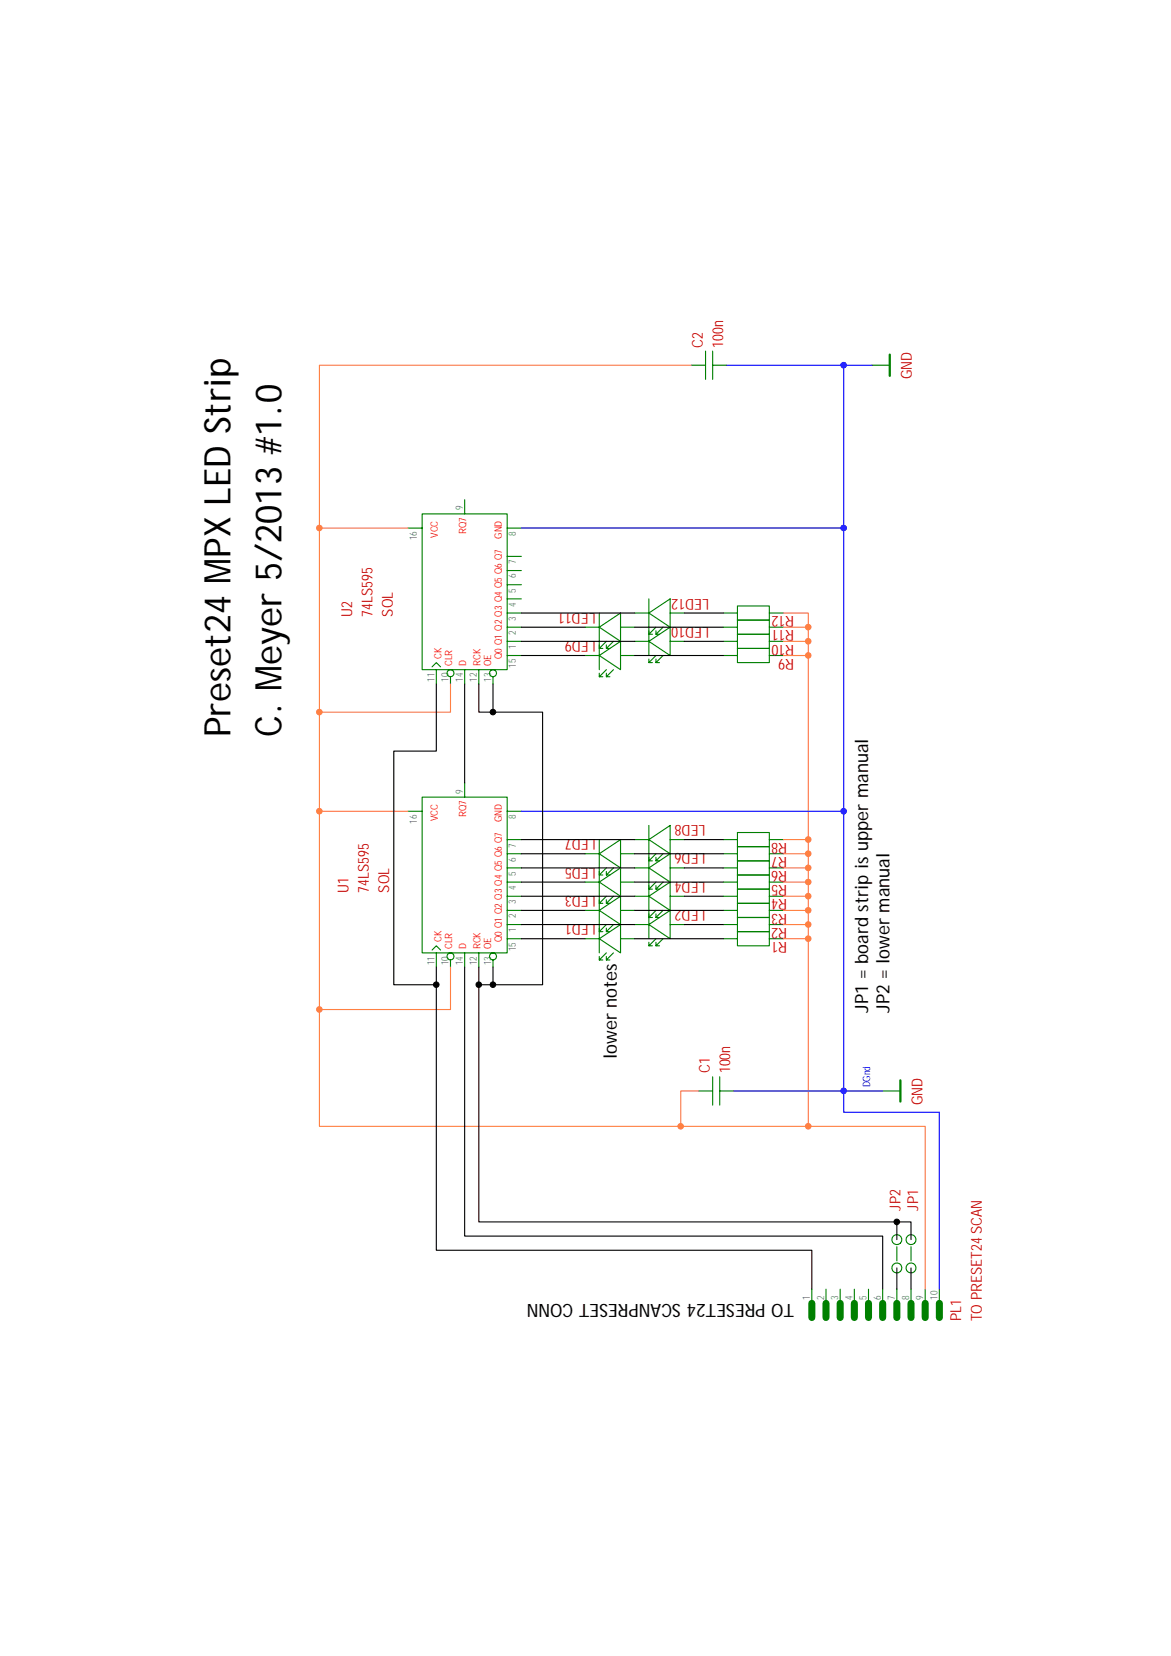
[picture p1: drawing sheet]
<svg xmlns="http://www.w3.org/2000/svg" width="210mm" height="297mm" viewBox="0 0 210 297" stroke-linecap="round" stroke-linejoin="round" font-family="sans-serif">
<g fill="none" stroke="#008000" stroke-width=".2">
<path d="M123.9 65.5h2.6M126.5 63v5.1M127.7 65.5h2.6M127.7 63v5.1M156.3 65.5h3.2M73.1 94.7h2.6M75.7 92.2h15.2v27.9h-15.2zM83.3 89.6v2.6M90.9 94.7h2.6M90.9 99.8h2.6M77.4 119.6l.8-.7 .8 .7M90.9 117.6h2.6"/>
<path d="M90.9 115h2.6M90.9 112.5h2.6M90.9 110h2.6M90.9 107.4h2.6M90.9 104.9h2.6M90.9 102.3h2.6M104.9 117.6h2.5M104.9 112.5h2.5M107.4 117.6l3.8-2.6v5.1zM107.4 112.5l3.8-2.5v5zM107.4 110v10.1M108.7 115l-1.3 1.3h.7"/>
<path d="M108.7 115.7v.6M110 115l-1.3 1.3h.6M111.2 117.6h2.6M111.2 112.5h2.6M113.8 115h2.5M113.8 110h2.5M116.3 115l3.8-2.5v5.1zM116.3 110l3.8-2.6v5.1zM116.3 107.4v10.2M116.3 118.2v.7M117.6 117.6l-1.3 1.3h.6M117.6 112.5l-1.3 1.3h.6"/>
<path d="M117.6 113.1v.7M117.6 118.2v.7M118.9 117.6l-1.3 1.3h.6M118.9 112.5l-1.3 1.3h.6M120.1 115h2.6M120.1 110h2.6M129.6 117.6h2.6M129.6 115h2.6M129.6 112.5h2.6M129.6 110h2.6M132.2 116.3h5.7v2.6h-5.7zM132.2 113.8h5.7v2.5h-5.7z"/>
<path d="M132.2 111.2h5.7v2.6h-5.7zM132.2 108.7h5.7v2.5h-5.7zM137.9 117.6h2.5M137.9 115h2.5M137.9 112.5h2.5M137.9 110h2.5M78.2 120.1v2.6M80.8 121.4a.64 .64 0 0 0 .5-.9 .64 .64 0 0 0-1-.2 .64 .64 0 0 0 .1 1l.4 .1v1.3M83.3 120.1v2.6M85.8 120.1v2.6M88.4 121.4a.64 .64 0 0 0 .6-.9 .64 .64 0 0 0-1-.2 .64 .64 0 0 0 .1 1l.3 .1v1.3M107.4 120.8v.6"/>
<path d="M108.7 120.1l-1.3 1.3h.7M108.7 120.8v.6M110 120.1l-1.3 1.3h.6M73.1 145.5h2.6M75.7 143h15.2v27.9h-15.2zM83.3 140.4v2.6M90.9 145.5h2.6M90.9 158.2h2.6M90.9 155.7h2.6M90.9 153.1h2.6M90.9 150.6h2.6M104.9 158.2h2.5"/>
<path d="M104.9 153.1h2.5M107.4 158.2l3.8-2.5v5.1zM107.4 153.1l3.8-2.5v5.1zM107.4 150.6v20.3M108.7 155.7l-1.3 1.3h.7M108.7 156.3v.7M110 155.7l-1.3 1.3h.6M111.2 158.2h2.6M111.2 153.1h2.6M113.8 155.7h2.5M113.8 150.6h2.5M116.3 155.7l3.8-2.6v5.1z"/>
<path d="M116.3 150.6l3.8-2.5v5zM116.3 148.1v20.3M117.6 158.2l-1.3 1.3h.6M117.6 153.1l-1.3 1.3h.6M117.6 153.8v.6M117.6 158.9v.6M118.9 158.2l-1.3 1.3h.6M118.9 153.1l-1.3 1.3h.6M120.1 155.7h2.6M120.1 150.6h2.6M129.6 158.2h2.6M129.6 155.7h2.6"/>
<path d="M129.6 153.1h2.6M129.6 150.6h2.6M132.2 159.5h5.7v2.5h-5.7zM132.2 157h5.7v2.5h-5.7zM132.2 154.4h5.7v2.6h-5.7zM132.2 151.9h5.7v2.5h-5.7zM132.2 149.3h5.7v2.6h-5.7zM137.9 158.2h2.5M137.9 155.7h2.5M137.9 153.1h2.5M137.9 150.6h2.5M77.4 170.4l.8-.7 .8 .7"/>
<path d="M78.2 170.9v2.6M80.8 172.2a.64 .64 0 0 0 .5-.9 .64 .64 0 0 0-1-.2 .64 .64 0 0 0 .1 1l.4 .1v1.3M83.3 170.9v2.6M85.8 170.9v2.6M88.4 172.2a.64 .64 0 0 0 .6-.9 .64 .64 0 0 0-1-.2 .64 .64 0 0 0 .1 1l.3 .1v1.3M90.9 168.4h2.6M90.9 165.8h2.6M90.9 163.3h2.6M90.9 160.8h2.6M104.9 168.4h2.5M104.9 163.3h2.5M107.4 168.4l3.8-2.6v5.1z"/>
<path d="M107.4 163.3l3.8-2.5v5zM107.4 171.6v.6M108.7 170.9l-1.3 1.3h.7M108.7 165.8l-1.3 1.3h.7M108.7 160.8l-1.3 1.2h.7M108.7 161.4v.6M108.7 166.5v.6M108.7 171.6v.6M110 170.9l-1.3 1.3h.6M110 165.8l-1.3 1.3h.6M110 160.8l-1.3 1.2h.6M111.2 168.4h2.6"/>
<path d="M111.2 163.3h2.6M113.8 165.8h2.5M113.8 160.8h2.5M116.3 165.8l3.8-2.5v5.1zM116.3 160.8l3.8-2.6v5.1zM116.3 169v.7M117.6 168.4l-1.3 1.3h.6M117.6 163.3l-1.3 1.3h.6M117.6 163.9v.7M117.6 169v.7M118.9 168.4l-1.3 1.3h.6M118.9 163.3l-1.3 1.3h.6"/>
<path d="M120.1 165.8h2.6M120.1 160.8h2.6M129.6 168.4h2.6M129.6 165.8h2.6M129.6 163.3h2.6M129.6 160.8h2.6M132.2 167.1h5.7v2.6h-5.7zM132.2 164.6h5.7v2.5h-5.7zM132.2 162h5.7v2.6h-5.7zM137.9 168.4h2.5M137.9 165.8h2.5M137.9 163.3h2.5"/>
<path d="M137.9 160.8h2.5M125.2 195.7h2.5M127.7 193.1v5.1M129 195.7h2.6M129 193.1v5.1M158.2 195.7h3.2M145.5 231.2v2.6M148.1 231.2v2.6M150.6 231.2v2.6M153.1 231.2v2.6M155.7 231.2v2.6M158.2 231.2v2.6"/>
<path d="M160.8 223.6v2.6M160.8 231.2v2.6M163.3 223.6v2.6M163.3 231.2v2.6M165.8 231.2v2.6M168.4 231.2v2.6"/>
<circle cx="160.8" cy="222.4" r=".9"/>
<circle cx="160.8" cy="227.4" r=".9"/>
<circle cx="163.3" cy="222.4" r=".9"/>
<circle cx="163.3" cy="227.4" r=".9"/>
</g>
<path d="M159.5 63.6v3.8M161.4 193.8v3.8" fill="none" stroke="#008000" stroke-width=".4"/>
<path d="M145.5 233.8v2.5M148.1 233.8v2.5M150.6 233.8v2.5M153.1 233.8v2.5M155.7 233.8v2.5M158.2 233.8v2.5M160.8 233.8v2.5M163.3 233.8v2.5M165.8 233.8v2.5M168.4 233.8v2.5" fill="none" stroke="#008000" stroke-width="1.3"/>
<g fill="#ff8040" stroke="#ff8040" stroke-width=".18">
<circle cx="57.2" cy="94.7" r=".5"/>
<circle cx="122" cy="202" r=".5"/>
<circle cx="57.2" cy="181.1" r=".5"/>
<circle cx="57.2" cy="145.5" r=".5"/>
<circle cx="57.2" cy="127.7" r=".5"/>
<circle cx="144.9" cy="202" r=".5"/>
<circle cx="144.9" cy="168.4" r=".5"/>
<circle cx="144.9" cy="165.8" r=".5"/>
<circle cx="144.9" cy="163.3" r=".5"/>
<circle cx="144.9" cy="160.7" r=".5"/>
<circle cx="144.9" cy="158.2" r=".5"/>
<circle cx="144.9" cy="155.7" r=".5"/>
<circle cx="144.9" cy="153.1" r=".5"/>
<circle cx="144.9" cy="150.6" r=".5"/>
<circle cx="144.9" cy="117.6" r=".5"/>
<circle cx="144.9" cy="115" r=".5"/>
<circle cx="144.9" cy="112.5" r=".5"/>
</g>
<g fill="none" stroke="#ff8040" stroke-width=".2">
<path d="M123.9 65.5h-66.6v29.2M57.3 94.7v33h23.5v-5M57.3 94.7h15.8M140.4 110h4.5v2.5M140.4 117.6h4.5v33M140.4 115h4.5v2.6M140.4 112.5h4.5v2.5M57.3 127.7v53.4M57.3 145.5h15.8M140.4 158.2h4.5v2.6M140.4 155.7h4.5v2.5M140.4 153.1h4.5v2.6"/>
<path d="M140.4 150.6h4.5v2.5M80.8 173.5v7.6h-23.5M140.4 168.4h4.5v33.6M140.4 165.8h4.5v2.6M140.4 163.3h4.5v2.5M140.4 160.8h4.5v2.5M57.3 181.1v20.9h64.7M125.2 195.7h-3.2v6.3h22.9M144.9 202h20.9v29.2"/>
</g>
<g fill="#00f" stroke="#00f" stroke-width=".18">
<circle cx="151.2" cy="195.7" r=".5"/>
<circle cx="151.2" cy="145.5" r=".5"/>
<circle cx="151.2" cy="94.7" r=".5"/>
<circle cx="151.2" cy="65.5" r=".5"/>
</g>
<path d="M130.3 65.5h20.9M156.3 65.5h-5.1v29.2M93.5 94.7h57.7M151.2 94.7v50.8M93.5 145.5h57.7M151.2 145.5v50.2h7M131.6 195.7h19.6v3.8h17.2v31.7" fill="none" stroke="#00f" stroke-width=".2"/>
<g fill="#000" stroke="#000" stroke-width=".18">
<circle cx="88.4" cy="127.7" r=".5"/>
<circle cx="78.2" cy="176.6" r=".5"/>
<circle cx="85.8" cy="176.6" r=".5"/>
<circle cx="88.4" cy="176.6" r=".5"/>
<circle cx="160.7" cy="219.2" r=".5"/>
</g>
<g fill="none" stroke="#000" stroke-width=".2">
<path d="M93.5 117.6h11.4M93.5 112.5h11.4M93.5 115h20.3M93.5 110h20.3M113.8 117.6h15.8M113.8 112.5h15.8M122.7 115h6.9M122.7 110h6.9M78.2 122.7v12h-7.6v41.9h7.6v47.7h67.3v6.9M83.3 122.7v17.7M85.8 122.7v5h2.6M88.4 122.7v5h8.9v48.9h-8.9"/>
<path d="M93.5 158.2h11.4M93.5 153.1h11.4M93.5 155.7h20.3M93.5 150.6h20.3M113.8 158.2h15.8M113.8 153.1h15.8M122.7 155.7h6.9M122.7 150.6h6.9M78.2 173.5v3.1M83.3 173.5v48.2h74.9v9.5M85.8 176.6v42.6h75M85.8 173.5v3.1"/>
<path d="M85.8 176.6h2.6M88.4 173.5v3.1M93.5 168.4h11.4M93.5 163.3h11.4M93.5 165.8h20.3M93.5 160.8h20.3M113.8 168.4h15.8M113.8 163.3h15.8M122.7 165.8h6.9M122.7 160.8h6.9M160.8 219.2h2.5v3.2M160.8 219.2v3.2"/>
<path d="M160.8 227.4v3.8M163.3 227.4v3.8"/>
</g>
<g font-size="6.6">
<text x="41.3" y="132.2" transform="rotate(-90 41.3 132.2)">Preset24 MPX LED Strip</text>
<text x="50.4" y="132.2" transform="rotate(-90 50.4 132.2)">C. Meyer 5/2013 #1.0</text>
</g>
<g font-size="3.3">
<text x="155.6" y="181.7" transform="rotate(-90 155.6 181.7)">JP1 = board strip is upper manual</text>
<text x="159.4" y="181.7" transform="rotate(-90 159.4 181.7)">JP2 = lower manual</text>
<text x="110.6" y="190" transform="rotate(-90 110.6 190)">lower notes</text>
<text x="142.3" y="233.9" transform="rotate(-180 142.3 233.9)">TO PRESET24 SCANPRESET CONN</text>
</g>
<g font-size="2.7" fill="#c00000">
<text x="126" y="62.3" transform="rotate(-90 126 62.3)">C2</text>
<text x="129.6" y="62.3" transform="rotate(-90 129.6 62.3)">100n</text>
<text x="163.4" y="68.1" transform="rotate(-90 163.4 68.1)">GND</text>
<text x="127.1" y="107.4" transform="rotate(-180 127.1 107.4)">LED12</text>
<text x="63.1" y="110.6" transform="rotate(-90 63.1 110.6)">U2</text>
<text x="66.8" y="110.6" transform="rotate(-90 66.8 110.6)">74LS595</text>
<text x="70.4" y="110.6" transform="rotate(-90 70.4 110.6)">SOL</text>
<text x="106.8" y="109.9" transform="rotate(-180 106.8 109.9)">LED11</text>
<text x="127.1" y="112.4" transform="rotate(-180 127.1 112.4)">LED10</text>
<text x="142.3" y="113.1" transform="rotate(-180 142.3 113.1)">R11</text>
<text x="142.3" y="110.5" transform="rotate(-180 142.3 110.5)">R12</text>
<text x="106.8" y="115" transform="rotate(-180 106.8 115)">LED9</text>
<text x="142.3" y="118.2" transform="rotate(-180 142.3 118.2)">R9</text>
<text x="142.3" y="115.6" transform="rotate(-180 142.3 115.6)">R10</text>
<text x="126.5" y="148" transform="rotate(-180 126.5 148)">LED8</text>
<text x="106.8" y="155.6" transform="rotate(-180 106.8 155.6)">LED5</text>
<text x="106.8" y="150.5" transform="rotate(-180 106.8 150.5)">LED7</text>
<text x="126.5" y="153.1" transform="rotate(-180 126.5 153.1)">LED6</text>
<text x="141.1" y="153.7" transform="rotate(-180 141.1 153.7)">R7</text>
<text x="141.1" y="151.2" transform="rotate(-180 141.1 151.2)">R8</text>
<text x="62.5" y="160.1" transform="rotate(-90 62.5 160.1)">U1</text>
<text x="66.1" y="160.1" transform="rotate(-90 66.1 160.1)">74LS595</text>
<text x="69.8" y="160.1" transform="rotate(-90 69.8 160.1)">SOL</text>
<text x="106.8" y="160.7" transform="rotate(-180 106.8 160.7)">LED3</text>
<text x="126.5" y="158.2" transform="rotate(-180 126.5 158.2)">LED4</text>
<text x="141.1" y="161.3" transform="rotate(-180 141.1 161.3)">R4</text>
<text x="141.1" y="158.8" transform="rotate(-180 141.1 158.8)">R5</text>
<text x="141.1" y="156.3" transform="rotate(-180 141.1 156.3)">R6</text>
<text x="106.8" y="165.8" transform="rotate(-180 106.8 165.8)">LED1</text>
<text x="126.5" y="163.2" transform="rotate(-180 126.5 163.2)">LED2</text>
<text x="141.1" y="166.4" transform="rotate(-180 141.1 166.4)">R2</text>
<text x="141.1" y="163.9" transform="rotate(-180 141.1 163.9)">R3</text>
<text x="141.1" y="169" transform="rotate(-180 141.1 169)">R1</text>
<text x="127.2" y="192.5" transform="rotate(-90 127.2 192.5)">C1</text>
<text x="130.9" y="192.5" transform="rotate(-90 130.9 192.5)">100n</text>
<text x="165.3" y="198.2" transform="rotate(-90 165.3 198.2)">GND</text>
<text x="161.4" y="217.1" transform="rotate(-90 161.4 217.1)">JP2</text>
<text x="164.6" y="217.1" transform="rotate(-90 164.6 217.1)">JP1</text>
<text x="172.3" y="237" transform="rotate(-90 172.3 237)">PL1</text>
<text x="176" y="237" transform="rotate(-90 176 237)">TO PRESET24 SCAN</text>
</g>
<g font-size="1.8" fill="#408080">
<text x="83" y="91.5" transform="rotate(-90 83 91.5)">9</text>
<text x="74.7" y="96.9" transform="rotate(-90 74.7 96.9)">16</text>
<text x="92.5" y="101.2" transform="rotate(-90 92.5 101.2)">7</text>
<text x="92.5" y="96.1" transform="rotate(-90 92.5 96.1)">8</text>
<text x="92.5" y="106.3" transform="rotate(-90 92.5 106.3)">5</text>
<text x="92.5" y="103.8" transform="rotate(-90 92.5 103.8)">6</text>
<text x="92.5" y="113.9" transform="rotate(-90 92.5 113.9)">2</text>
<text x="92.5" y="111.4" transform="rotate(-90 92.5 111.4)">3</text>
<text x="92.5" y="108.8" transform="rotate(-90 92.5 108.8)">4</text>
<text x="92.5" y="119.8" transform="rotate(-90 92.5 119.8)">15</text>
<text x="92.5" y="116.5" transform="rotate(-90 92.5 116.5)">1</text>
<text x="77.9" y="122.3" transform="rotate(-90 77.9 122.3)">11</text>
<text x="80.4" y="122.3" transform="rotate(-90 80.4 122.3)">10</text>
<text x="83" y="122.3" transform="rotate(-90 83 122.3)">14</text>
<text x="85.5" y="122.3" transform="rotate(-90 85.5 122.3)">12</text>
<text x="88" y="122.3" transform="rotate(-90 88 122.3)">13</text>
<text x="83" y="142.3" transform="rotate(-90 83 142.3)">9</text>
<text x="74.7" y="147.7" transform="rotate(-90 74.7 147.7)">16</text>
<text x="92.5" y="146.9" transform="rotate(-90 92.5 146.9)">8</text>
<text x="92.5" y="154.6" transform="rotate(-90 92.5 154.6)">6</text>
<text x="92.5" y="152" transform="rotate(-90 92.5 152)">7</text>
<text x="92.5" y="159.6" transform="rotate(-90 92.5 159.6)">4</text>
<text x="92.5" y="157.1" transform="rotate(-90 92.5 157.1)">5</text>
<text x="92.5" y="167.3" transform="rotate(-90 92.5 167.3)">1</text>
<text x="92.5" y="164.7" transform="rotate(-90 92.5 164.7)">2</text>
<text x="92.5" y="162.2" transform="rotate(-90 92.5 162.2)">3</text>
<text x="77.9" y="173.1" transform="rotate(-90 77.9 173.1)">11</text>
<text x="80.4" y="173.1" transform="rotate(-90 80.4 173.1)">10</text>
<text x="83" y="173.1" transform="rotate(-90 83 173.1)">14</text>
<text x="85.5" y="173.1" transform="rotate(-90 85.5 173.1)">12</text>
<text x="88" y="173.1" transform="rotate(-90 88 173.1)">13</text>
<text x="92.5" y="170.6" transform="rotate(-90 92.5 170.6)">15</text>
<text x="145.2" y="233.2" transform="rotate(-90 145.2 233.2)">1</text>
<text x="147.7" y="233.2" transform="rotate(-90 147.7 233.2)">2</text>
<text x="150.3" y="233.2" transform="rotate(-90 150.3 233.2)">3</text>
<text x="152.8" y="233.2" transform="rotate(-90 152.8 233.2)">4</text>
<text x="155.3" y="233.2" transform="rotate(-90 155.3 233.2)">5</text>
<text x="157.9" y="233.2" transform="rotate(-90 157.9 233.2)">6</text>
<text x="160.4" y="233.2" transform="rotate(-90 160.4 233.2)">7</text>
<text x="163" y="233.2" transform="rotate(-90 163 233.2)">8</text>
<text x="165.5" y="233.2" transform="rotate(-90 165.5 233.2)">9</text>
<text x="168" y="233.2" transform="rotate(-90 168 233.2)">10</text>
</g>
<g font-size="1.8" fill="#f00">
<text x="83.6" y="95.8" transform="rotate(-90 83.6 95.8)">RQ7</text>
<text x="78.5" y="96.5" transform="rotate(-90 78.5 96.5)">VCC</text>
<text x="89.9" y="96.6" transform="rotate(-90 89.9 96.6)">GND</text>
<text x="79.1" y="118.2" transform="rotate(-90 79.1 118.2)">CK</text>
<text x="81" y="119.5" transform="rotate(-90 81 119.5)">CLR</text>
<text x="83.6" y="119.5" transform="rotate(-90 83.6 119.5)">D</text>
<text x="86.1" y="119.5" transform="rotate(-90 86.1 119.5)">RCK</text>
<text x="88" y="119.5" transform="rotate(-90 88 119.5)">OE</text>
<text x="89.9" y="118.2" transform="rotate(-90 89.9 118.2)">Q0 Q1 Q2 Q3 Q4 Q5 Q6 Q7</text>
<text x="78.5" y="147.3" transform="rotate(-90 78.5 147.3)">VCC</text>
<text x="83.6" y="146.6" transform="rotate(-90 83.6 146.6)">RQ7</text>
<text x="89.9" y="147.4" transform="rotate(-90 89.9 147.4)">GND</text>
<text x="79.1" y="169" transform="rotate(-90 79.1 169)">CK</text>
<text x="81" y="170.3" transform="rotate(-90 81 170.3)">CLR</text>
<text x="83.6" y="170.3" transform="rotate(-90 83.6 170.3)">D</text>
<text x="86.1" y="170.3" transform="rotate(-90 86.1 170.3)">RCK</text>
<text x="88" y="170.3" transform="rotate(-90 88 170.3)">OE</text>
<text x="89.9" y="169" transform="rotate(-90 89.9 169)">Q0 Q1 Q2 Q3 Q4 Q5 Q6 Q7</text>
</g>
<text font-size="1.8" fill="#00f" x="156" y="195.1" transform="rotate(-90 156 195.1)">DGnd</text>
</svg>
